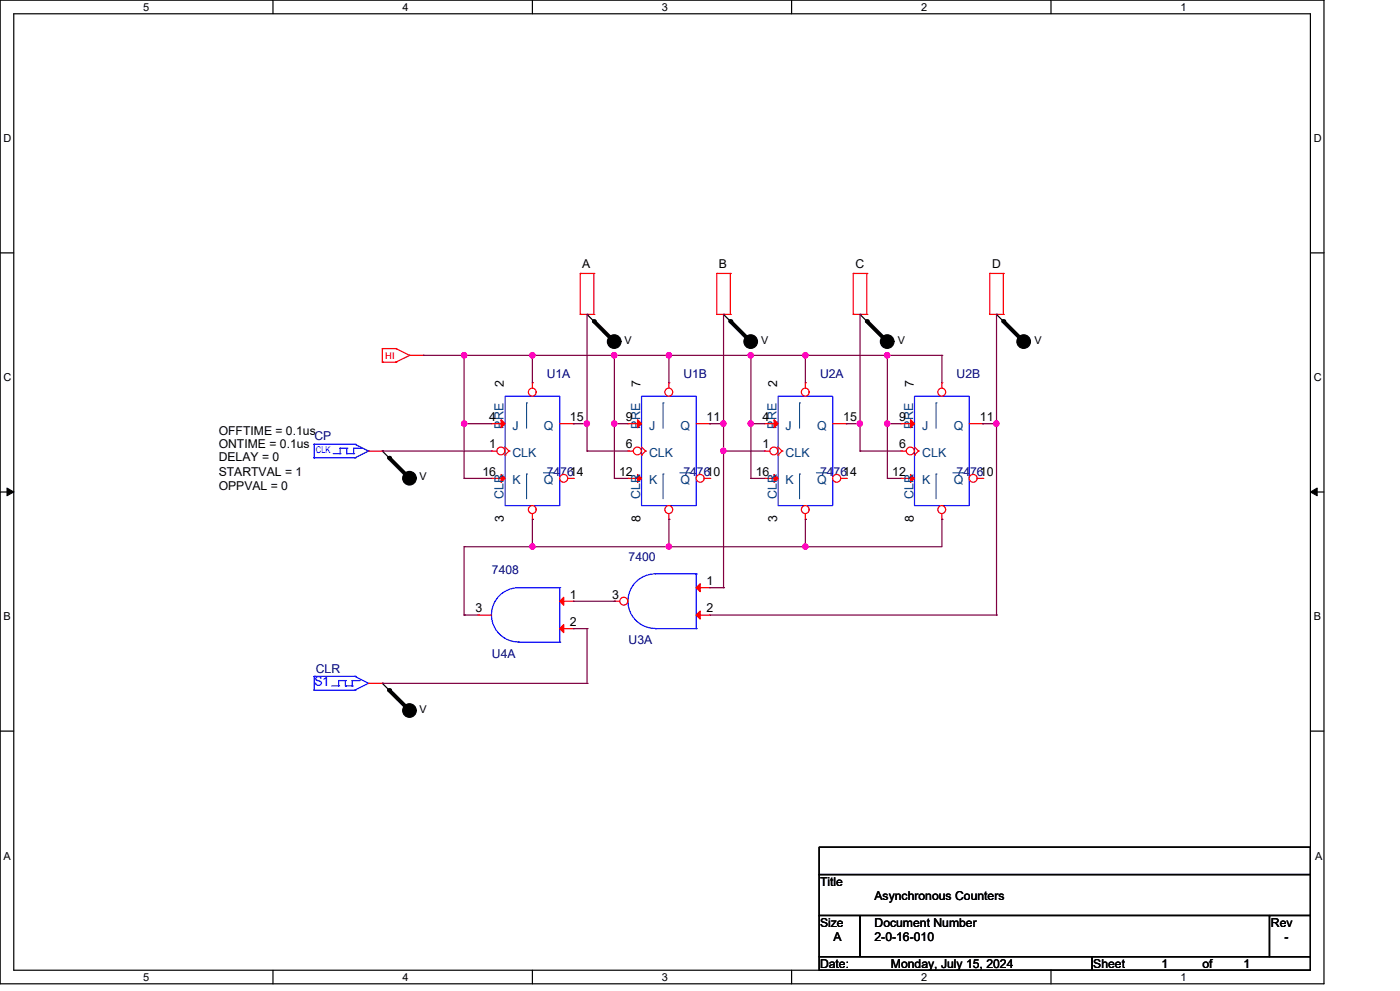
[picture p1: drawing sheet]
<svg xmlns="http://www.w3.org/2000/svg" width="297mm" height="210mm" viewBox="0 0 297 210" stroke-linecap="round" stroke-linejoin="round" font-family="sans-serif">
<g fill="none" stroke="#000" stroke-width=".25">
<path d="M0 0h280.6v208.4h-280.6zM2.9 2.9h274.8v202.6h-274.8zM57.8 0v2.9M112.8 0v2.9M167.8 0v2.9M222.7 0v2.9M0 53.6h2.9M277.7 53.6h2.9M124.4 66.6h.1M124.4 66.6l5.8 5.8M153.3 66.6h.1M153.3 66.6l5.8 5.8"/>
<path d="M182.3 66.6h.1M182.3 66.6l5.8 5.8M211.2 66.6h.1M211.2 66.6l5.8 5.8M81 95.5h.1M81 95.5l5.8 5.8M0 104.2h2.9M277.7 104.2h2.9M0 154.9h2.9M81 144.7h.1M81 144.7l5.8 5.8M277.7 154.9h2.9"/>
<path d="M173.6 179.4h104.1v5.8h-104.1zM173.6 185.2h104.1v8.7h-104.1zM173.6 193.9h8.7v8.7h-8.7zM182.3 193.9h86.7v8.7h-86.7zM269 193.9h8.7v8.7h-8.7zM57.8 205.5v2.9M112.8 205.5v2.9M167.8 205.5v2.9M173.6 202.6h57.8v2.9h-57.8zM222.7 205.5v2.9M231.4 202.6h46.3v2.9h-46.3z"/>
</g>
<path d="M1.5 103.4l1.4 .8-1.4 .8zM277.7 104.2l1.4-.8v1.6z" fill="#000" stroke="#000" stroke-width=".21"/>
<g fill="none" stroke="#f00" stroke-width=".25">
<path d="M123 57.9h.1M123 57.9v8.7M123 57.9h2.8M125.8 57.9h.1M125.8 57.9v8.7M151.9 57.9h.1M151.9 57.9h2.9M151.9 57.9v8.7M154.8 57.9h.1M154.8 57.9v8.7M180.8 57.9h.1M180.8 57.9h2.9"/>
<path d="M180.8 57.9v8.7M183.7 57.9h.1M183.7 57.9v8.7M209.7 57.9h.1M209.7 57.9h2.9M209.7 57.9v8.7M212.6 57.9h.1M212.6 57.9v8.7M81 73.8h.1M81 76.7h.1M81 76.7h2.9M81 73.8h2.9"/>
<path d="M81 73.8v2.9M83.9 73.8h.1M83.9 76.7h.1M83.9 73.8l2.9 1.5M86.8 75.3h.1M86.8 75.3l-2.9 1.4M86.8 75.3h2.9M89.7 75.3h.1M123 66.6h.1M123 66.6h2.8M125.8 66.6h.1M151.9 66.6h.1"/>
<path d="M151.9 66.6h2.9M154.8 66.6h.1M180.8 66.6h.1M180.8 66.6h2.9M183.7 66.6h.1M209.7 66.6h.1M209.7 66.6h2.9M212.6 66.6h.1"/>
</g>
<g fill="#000" stroke="#000" stroke-width=".25">
<circle cx="130.2" cy="72.4" r="1.44"/>
<circle cx="159.1" cy="72.4" r="1.44"/>
<circle cx="188" cy="72.4" r="1.44"/>
<circle cx="216.9" cy="72.4" r="1.44"/>
<circle cx="86.8" cy="101.3" r="1.44"/>
<circle cx="86.8" cy="150.5" r="1.44"/>
</g>
<path d="M125.8 68l4.4 4.4M154.8 68l4.3 4.4M183.7 68l4.4 4.4M212.6 68l4.4 4.4M82.5 97l4.3 4.3M82.5 146.2l4.3 4.3" fill="none" stroke="#000" stroke-width=".85"/>
<g fill="#000">
<circle cx="125.8" cy="68" r=".42"/>
<circle cx="154.8" cy="68" r=".42"/>
<circle cx="183.7" cy="68" r=".42"/>
<circle cx="212.6" cy="68" r=".42"/>
<circle cx="82.5" cy="97" r=".42"/>
<circle cx="82.5" cy="146.2" r=".42"/>
</g>
<path d="M164.9 83.9h11.6v23.2h-11.6z" fill="none" stroke="#00f" stroke-width=".25"/>
<circle cx="170.6" cy="83" r=".83" fill="#fff" stroke="#f00" stroke-width=".25"/>
<path d="M162 89.7h.1M162 89.7h2.9M164.9 96.4h.1M164.9 94.7l.8 .8M165.7 95.5h.1M165.7 95.5l-.8 .9M170.7 81.1h.1M170.7 81.1v1.1" fill="none" stroke="#f00" stroke-width=".25"/>
<path d="M169.4 85.3h.1M169.4 85.3v5.4" fill="none" stroke="#004080" stroke-width=".21"/>
<path d="M164 88.9l.9 .8-.9 .9z" fill="#f00" stroke="#f00" stroke-width=".25"/>
<circle cx="164" cy="95.5" r=".84" fill="#fff" stroke="#f00" stroke-width=".25"/>
<path d="M162 95.5h.1M162 95.5h1.1M162 101.3h.1M162 101.3h2.9" fill="none" stroke="#f00" stroke-width=".25"/>
<path d="M164 100.5l.9 .8-.9 .9z" fill="#f00" stroke="#f00" stroke-width=".25"/>
<circle cx="170.6" cy="107.9" r=".83" fill="#fff" stroke="#f00" stroke-width=".25"/>
<path d="M176.5 89.7h2.8M179.3 89.7h.1M170.7 110h.1M170.7 108.8v1.2" fill="none" stroke="#f00" stroke-width=".25"/>
<path d="M169.4 100.4h.1M169.4 100.4v5.2" fill="none" stroke="#004080" stroke-width=".21"/>
<circle cx="177.3" cy="101.3" r=".84" fill="#fff" stroke="#f00" stroke-width=".25"/>
<path d="M178.2 101.3h1.1M179.3 101.3h.1M101.3 130.3h.1M101.3 130.3h2.9M118.6 127.4h2.9M118.6 133.2h2.9M121.5 127.4h.1M121.5 133.2h.1M78.1 144.7h2.9M81 144.7h.1" fill="none" stroke="#f00" stroke-width=".25"/>
<path d="M173 100.1h2M175 100.1h.1" fill="none" stroke="#004080" stroke-width=".21"/>
<g fill="none" stroke="#00f" stroke-width=".25">
<path d="M193.8 83.9h11.6v23.2h-11.6zM109.9 136h.1M109.9 136h8.7M118.6 136h.1M118.6 124.5h-8.7a5.8 5.8 0 0 0-5.7 5.7 5.8 5.8 0 0 0 5.7 5.8M118.6 124.5h.1M118.6 124.5v11.5M66.6 143.3h.1M66.6 146.2h.1M66.6 146.2h8.6M66.6 143.3h8.6M66.6 143.3v2.9"/>
<path d="M70.3 145.3h1.5M71.8 144.2h.1M71.8 145.3h.1M71.8 144.2v1.1M71.8 144.2h1.4M73.2 144.2h.1M73.2 145.3h.1M73.2 145.3h1.4M73.2 144.2v1.1M74.6 145.3h.1M74.6 144.2h.1M74.6 144.2h1.5"/>
<path d="M74.6 144.2v1.1M75.2 146.2h.1M75.2 143.3h.1M75.2 143.3l2.9 1.4M76.1 144.2h.1M78.1 144.7h.1M78.1 144.7l-2.9 1.5"/>
</g>
<g fill="#f00" stroke="#f00" stroke-width=".25">
<path d="M119.5 126.5v1.7l-.9-.8z"/>
<path d="M119.5 132.3v1.7l-.9-.8z"/>
</g>
<circle cx="199.6" cy="83" r=".83" fill="#fff" stroke="#f00" stroke-width=".25"/>
<path d="M190.9 89.7h.1M190.9 89.7h2.9M193.8 96.4h.1M193.8 94.7l.8 .8M194.6 95.5h.1M194.6 95.5l-.8 .9M199.6 81.1h.1M199.6 81.1v1.1" fill="none" stroke="#f00" stroke-width=".25"/>
<path d="M198.4 85.3h.1M198.4 85.3v5.4" fill="none" stroke="#004080" stroke-width=".21"/>
<path d="M193 88.9l.8 .8-.8 .9z" fill="#f00" stroke="#f00" stroke-width=".25"/>
<circle cx="192.9" cy="95.5" r=".84" fill="#fff" stroke="#f00" stroke-width=".25"/>
<path d="M190.9 95.5h.1M190.9 95.5h1.2M190.9 101.3h.1M190.9 101.3h2.9" fill="none" stroke="#f00" stroke-width=".25"/>
<path d="M193 100.5l.8 .8-.8 .9z" fill="#f00" stroke="#f00" stroke-width=".25"/>
<circle cx="199.6" cy="107.9" r=".83" fill="#fff" stroke="#f00" stroke-width=".25"/>
<path d="M205.4 89.7h2.9M208.3 89.7h.1M199.6 110h.1M199.6 108.8v1.2" fill="none" stroke="#f00" stroke-width=".25"/>
<path d="M198.4 100.4h.1M198.4 100.4v5.2" fill="none" stroke="#004080" stroke-width=".21"/>
<circle cx="206.2" cy="101.3" r=".84" fill="#fff" stroke="#f00" stroke-width=".25"/>
<path d="M207.1 101.3h1.2M208.3 101.3h.1M147.5 124.5h2.9M147.5 130.3h2.9M150.4 124.5h.1M150.4 130.3h.1" fill="none" stroke="#f00" stroke-width=".25"/>
<path d="M201.9 100.1h2.1M204 100.1h.1" fill="none" stroke="#004080" stroke-width=".21"/>
<path d="M138.9 133.2h.1M138.9 133.2h8.6M147.5 133.2h.1M147.5 121.6h-8.6a5.8 5.8 0 0 0-5.8 5.7 5.8 5.8 0 0 0 5.8 5.8M147.5 121.6h.1M147.5 121.6v11.6" fill="none" stroke="#00f" stroke-width=".25"/>
<g fill="#f00" stroke="#f00" stroke-width=".25">
<path d="M148.4 123.6v1.7l-.9-.8z"/>
<path d="M148.4 129.4v1.7l-.9-.8z"/>
</g>
<circle cx="132.2" cy="127.3" r=".84" fill="#fff" stroke="#f00" stroke-width=".25"/>
<path d="M130.2 127.4h.1M130.2 127.4h1.1" fill="none" stroke="#f00" stroke-width=".25"/>
<path d="M107 83.9h11.6v23.2h-11.6z" fill="none" stroke="#00f" stroke-width=".25"/>
<circle cx="112.8" cy="83" r=".83" fill="#fff" stroke="#f00" stroke-width=".25"/>
<path d="M104.2 89.7h.1M104.2 89.7h2.8M107 96.4h.1M107 94.7l.9 .8M107.9 95.5h.1M107.9 95.5l-.9 .9M112.8 81.1h.1M112.8 81.1v1.1" fill="none" stroke="#f00" stroke-width=".25"/>
<path d="M111.6 85.3h.1M111.6 85.3v5.4" fill="none" stroke="#004080" stroke-width=".21"/>
<path d="M106.2 88.9l.8 .8-.8 .9z" fill="#f00" stroke="#f00" stroke-width=".25"/>
<circle cx="106.1" cy="95.5" r=".84" fill="#fff" stroke="#f00" stroke-width=".25"/>
<path d="M104.2 95.5h.1M104.2 95.5h1.1M104.2 101.3h.1M104.2 101.3h2.8" fill="none" stroke="#f00" stroke-width=".25"/>
<path d="M106.2 100.5l.8 .8-.8 .9z" fill="#f00" stroke="#f00" stroke-width=".25"/>
<circle cx="112.8" cy="107.9" r=".83" fill="#fff" stroke="#f00" stroke-width=".25"/>
<path d="M118.6 89.7h2.9M121.5 89.7h.1M112.8 110h.1M112.8 108.8v1.2" fill="none" stroke="#f00" stroke-width=".25"/>
<path d="M111.6 100.4h.1M111.6 100.4v5.2" fill="none" stroke="#004080" stroke-width=".21"/>
<circle cx="119.5" cy="101.3" r=".84" fill="#fff" stroke="#f00" stroke-width=".25"/>
<path d="M78.1 95.5h2.9M81 95.5h.1M120.3 101.3h1.2M121.5 101.3h.1" fill="none" stroke="#f00" stroke-width=".25"/>
<path d="M115.1 100.1h2.1M117.2 100.1h.1" fill="none" stroke="#004080" stroke-width=".21"/>
<g fill="none" stroke="#00f" stroke-width=".25">
<path d="M66.6 97h.1M66.6 94.1h.1M66.6 94.1v2.9M66.6 97h8.6M66.6 94.1h8.6M70.6 96.1h1.5M72.1 96.1h.1M72.1 94.9h.1M72.1 94.9v1.2M72.1 94.9h1.4M73.5 94.9h.1M73.5 96.1h.1"/>
<path d="M73.5 96.1h1.4M73.5 94.9v1.2M74.9 96.1h.1M74.9 94.9h.1M74.9 94.9h1.5M74.9 94.9v1.2M75.2 97h.1M75.2 94.1h.1M75.2 94.1l2.9 1.4M76.4 94.9h.1M78.1 95.5h.1M78.1 95.5l-2.9 1.5"/>
<path d="M136 83.9h11.5v23.2h-11.5z"/>
</g>
<circle cx="141.7" cy="83" r=".83" fill="#fff" stroke="#f00" stroke-width=".25"/>
<path d="M133.1 89.7h.1M133.1 89.7h2.9M136 96.4h.1M136 94.7l.8 .8M136.8 95.5h.1M136.8 95.5l-.8 .9M141.7 81.1h.1M141.7 81.1v1.1" fill="none" stroke="#f00" stroke-width=".25"/>
<path d="M140.5 85.3h.1M140.5 85.3v5.4" fill="none" stroke="#004080" stroke-width=".21"/>
<path d="M135.1 88.9l.9 .8-.9 .9z" fill="#f00" stroke="#f00" stroke-width=".25"/>
<circle cx="135.1" cy="95.5" r=".84" fill="#fff" stroke="#f00" stroke-width=".25"/>
<path d="M133.1 95.5h.1M133.1 95.5h1.1M133.1 101.3h.1M133.1 101.3h2.9" fill="none" stroke="#f00" stroke-width=".25"/>
<path d="M135.1 100.5l.9 .8-.9 .9z" fill="#f00" stroke="#f00" stroke-width=".25"/>
<circle cx="141.7" cy="107.9" r=".83" fill="#fff" stroke="#f00" stroke-width=".25"/>
<path d="M147.5 89.7h2.9M150.4 89.7h.1M141.7 110h.1M141.7 108.8v1.2" fill="none" stroke="#f00" stroke-width=".25"/>
<path d="M140.5 100.4h.1M140.5 100.4v5.2" fill="none" stroke="#004080" stroke-width=".21"/>
<circle cx="148.4" cy="101.3" r=".84" fill="#fff" stroke="#f00" stroke-width=".25"/>
<path d="M149.3 101.3h1.1M150.4 101.3h.1" fill="none" stroke="#f00" stroke-width=".25"/>
<path d="M144.1 100.1h2M146.1 100.1h.1" fill="none" stroke="#004080" stroke-width=".21"/>
<g fill="none" stroke="#800040" stroke-width=".25">
<path d="M89.7 75.3h.1M89.7 75.3h109.9M98.4 75.3h.1M98.4 75.3v26M112.8 75.3h.1M112.8 75.3v5.8M124.4 66.6h.1M124.4 66.6v28.9M130.2 75.3h.1M130.2 75.3v26M141.7 75.3h.1M141.7 75.3v5.8"/>
<path d="M153.3 66.6h.1M153.3 66.6v57.9M159.1 75.3v26M170.7 75.3h.1M170.7 75.3v5.8M182.3 66.6h.1M182.3 66.6v28.9M188.1 75.3h.1M188.1 75.3v26M199.6 75.3h.1M199.6 75.3v5.8M211.2 66.6h.1"/>
<path d="M211.2 66.6v63.7M81 95.5h.1M81 95.5h23.2M98.4 89.7h.1M98.4 89.7h5.8M121.5 89.7h.1M121.5 89.7h2.9M124.4 95.5h.1M124.4 89.7h.1M124.4 95.5h8.7M130.2 89.7h.1M130.2 89.7h2.9"/>
<path d="M150.4 89.7h.1M150.4 89.7h2.9M153.3 95.5h.1M153.3 89.7h.1M153.3 95.5h8.7M159.1 89.7h.1M159.1 89.7h2.9M179.3 89.7h.1M179.3 89.7h3M182.3 95.5h.1M182.3 89.7h.1M182.3 95.5h8.6"/>
<path d="M188.1 89.7h.1M188.1 89.7h2.8M208.3 89.7h.1M208.3 89.7h2.9M211.2 89.7h.1M98.4 101.3h.1M98.4 115.8h.1M98.4 101.3h5.8M98.4 115.8v14.5M112.8 110h.1M112.8 115.8h.1M112.8 110v5.8"/>
<path d="M130.2 101.3h.1M130.2 101.3h2.9M141.7 110h.1M141.7 115.8h.1M141.7 110v5.8M159.1 101.3h.1M159.1 101.3h2.9M170.7 110h.1M170.7 115.8h.1M170.7 110v5.8M188.1 101.3h.1M188.1 101.3h2.8"/>
<path d="M199.6 110h.1M199.6 110v5.8h-101.2M98.4 130.3h.1M98.4 130.3h2.9M121.5 127.4h8.7M121.5 133.2h2.9M124.4 133.2h.1M124.4 133.2v11.5M130.2 127.4h.1M150.4 130.3h60.8M150.4 124.5h2.9M153.3 124.5h.1"/>
<path d="M211.2 130.3h.1M81 144.7h.1M81 144.7h43.4M124.4 144.7h.1"/>
</g>
<g fill="#f0f" stroke="#f0f" stroke-width=".25">
<circle cx="124.4" cy="89.7" r=".56"/>
<circle cx="130.1" cy="75.2" r=".56"/>
<circle cx="130.1" cy="89.7" r=".56"/>
<circle cx="159.1" cy="75.2" r=".56"/>
<circle cx="141.7" cy="75.2" r=".56"/>
<circle cx="153.3" cy="89.7" r=".56"/>
<circle cx="159.1" cy="89.7" r=".56"/>
<circle cx="182.2" cy="89.7" r=".56"/>
<circle cx="188" cy="89.7" r=".56"/>
<circle cx="112.8" cy="115.8" r=".55"/>
<circle cx="170.7" cy="115.8" r=".55"/>
<circle cx="141.7" cy="115.8" r=".55"/>
<circle cx="98.3" cy="75.2" r=".56"/>
<circle cx="98.3" cy="89.7" r=".56"/>
<circle cx="112.8" cy="75.2" r=".56"/>
<circle cx="211.1" cy="89.7" r=".56"/>
<circle cx="153.3" cy="95.5" r=".55"/>
<circle cx="170.7" cy="75.2" r=".56"/>
<circle cx="188" cy="75.2" r=".56"/>
</g>
<text font-size="2.9" fill="#00f" x="66.6" y="145.4">S1</text>
<g font-size="2.6">
<text x="123.4" y="56.8">A</text>
<text x="152.3" y="56.8">B</text>
<text x="181.3" y="56.8">C</text>
<text x="210.2" y="56.8">D</text>
<text x="106.8" y="82" transform="rotate(-90 106.8 82)">2</text>
<text x="135.7" y="82" transform="rotate(-90 135.7 82)">7</text>
<text x="164.7" y="82" transform="rotate(-90 164.7 82)">2</text>
<text x="193.6" y="82" transform="rotate(-90 193.6 82)">7</text>
<text x="103.7" y="89.2">4</text>
<text x="120.8" y="89.2">15</text>
<text x="132.6" y="89.2">9</text>
<text x="149.7" y="89.2">11</text>
<text x="161.6" y="89.2">4</text>
<text x="178.7" y="89.2">15</text>
<text x="190.5" y="89.2">9</text>
<text x="207.6" y="89.2">11</text>
<text x="46.4" y="92.1">OFFTIME = 0.1us</text>
<text x="46.4" y="95">ONTIME = 0.1us</text>
<text x="103.7" y="95">1</text>
<text x="132.6" y="95">6</text>
<text x="161.6" y="95">1</text>
<text x="190.5" y="95">6</text>
<text x="46.4" y="97.6">DELAY = 0</text>
<text x="46.4" y="100.8">STARTVAL = 1</text>
<text x="102.2" y="100.8">16</text>
<text x="131.2" y="100.8">12</text>
<text x="160.1" y="100.8">16</text>
<text x="189.1" y="100.8">12</text>
<text x="46.4" y="103.7">OPPVAL = 0</text>
<text x="106.8" y="110.6" transform="rotate(-90 106.8 110.6)">3</text>
<text x="135.7" y="110.6" transform="rotate(-90 135.7 110.6)">8</text>
<text x="164.7" y="110.6" transform="rotate(-90 164.7 110.6)">3</text>
<text x="193.6" y="110.6" transform="rotate(-90 193.6 110.6)">8</text>
<text x="149.7" y="123.9">1</text>
<text x="100.8" y="129.7">3</text>
<text x="120.8" y="126.8">1</text>
<text x="129.7" y="126.8">3</text>
<text x="149.7" y="129.7">2</text>
<text x="120.8" y="132.6">2</text>
<text x="173.8" y="187.7">Title</text>
<text x="185.3" y="190.6">Asynchronous Counters</text>
<text x="173.8" y="196.3">Size</text>
<text x="185.3" y="196.3">Document Number</text>
<text x="269.3" y="196.3">Rev</text>
<text x="176.7" y="199.3">A</text>
<text x="185.3" y="199.3">2-0-16-010</text>
<text x="272.2" y="199.3">-</text>
<text x="173.8" y="205.1">Date:</text>
<text x="188.8" y="205.1">Monday, July 15, 2024</text>
<text x="231.7" y="205.1">Sheet</text>
<text x="246.2" y="205.1">1</text>
<text x="254.8" y="205.1">of</text>
<text x="263.5" y="205.1">1</text>
</g>
<g font-size="2.6" fill="#000080">
<text x="115.9" y="80">U1A</text>
<text x="144.8" y="80">U1B</text>
<text x="173.8" y="80">U2A</text>
<text x="202.7" y="80">U2B</text>
<text x="66.6" y="93.3">CP</text>
<text x="115.9" y="100.8">747614</text>
<text x="144.8" y="100.8">747610</text>
<text x="173.8" y="100.8">747614</text>
<text x="202.7" y="100.8">747610</text>
<text x="133.2" y="118.7">7400</text>
<text x="104.3" y="121.7">7408</text>
<text x="133.2" y="136.4">U3A</text>
<text x="66.9" y="142.5">CLR</text>
<text x="104.3" y="139.3">U4A</text>
</g>
<g font-size="2.6" fill="#004080">
<text x="106.7" y="90.8" transform="rotate(-90 106.7 90.8)">PRE</text>
<text x="108.6" y="91">J</text>
<text x="115.3" y="91">Q</text>
<text x="135.6" y="90.8" transform="rotate(-90 135.6 90.8)">PRE</text>
<text x="137.5" y="91">J</text>
<text x="144.2" y="91">Q</text>
<text x="164.6" y="90.8" transform="rotate(-90 164.6 90.8)">PRE</text>
<text x="166.5" y="91">J</text>
<text x="173.2" y="91">Q</text>
<text x="193.5" y="90.8" transform="rotate(-90 193.5 90.8)">PRE</text>
<text x="195.4" y="91">J</text>
<text x="202.1" y="91">Q</text>
<text x="108.6" y="96.8">CLK</text>
<text x="137.5" y="96.8">CLK</text>
<text x="166.5" y="96.8">CLK</text>
<text x="195.4" y="96.8">CLK</text>
<text x="106.7" y="105.7" transform="rotate(-90 106.7 105.7)">CLR</text>
<text x="108.6" y="102.6">K</text>
<text x="115.3" y="102.6">Q</text>
<text x="135.7" y="105.7" transform="rotate(-90 135.7 105.7)">CLR</text>
<text x="137.5" y="102.6">K</text>
<text x="144.2" y="102.6">Q</text>
<text x="164.6" y="105.7" transform="rotate(-90 164.6 105.7)">CLR</text>
<text x="166.5" y="102.6">K</text>
<text x="173.2" y="102.6">Q</text>
<text x="193.6" y="105.7" transform="rotate(-90 193.6 105.7)">CLR</text>
<text x="195.4" y="102.6">K</text>
<text x="202.1" y="102.6">Q</text>
</g>
<g font-size="2.3">
<text x="30.4" y="2.2">5</text>
<text x="85.3" y="2.2">4</text>
<text x="140.3" y="2.2">3</text>
<text x="195.2" y="2.2">2</text>
<text x="250.2" y="2.2">1</text>
<text x=".8" y="30.1">D</text>
<text x="278.4" y="30.1">D</text>
<text x="132.3" y="72.8">V</text>
<text x="161.3" y="72.8">V</text>
<text x="190.2" y="72.8">V</text>
<text x="219.2" y="72.8">V</text>
<text x=".8" y="80.8">C</text>
<text x="278.4" y="80.8">C</text>
<text x="88.9" y="101.7">V</text>
<text x=".8" y="131.4">B</text>
<text x="278.4" y="131.4">B</text>
<text x="88.9" y="151">V</text>
<text x=".8" y="182.2">A</text>
<text x="278.7" y="182.2">A</text>
<text x="30.4" y="207.7">5</text>
<text x="85.3" y="207.7">4</text>
<text x="140.3" y="207.7">3</text>
<text x="195.2" y="207.7">2</text>
<text x="250.2" y="207.7">1</text>
</g>
<text font-size="2" fill="#f00" x="81.7" y="76">HI</text>
<text font-size="2" fill="#00f" x="66.9" y="96.1">CLK</text>
</svg>
